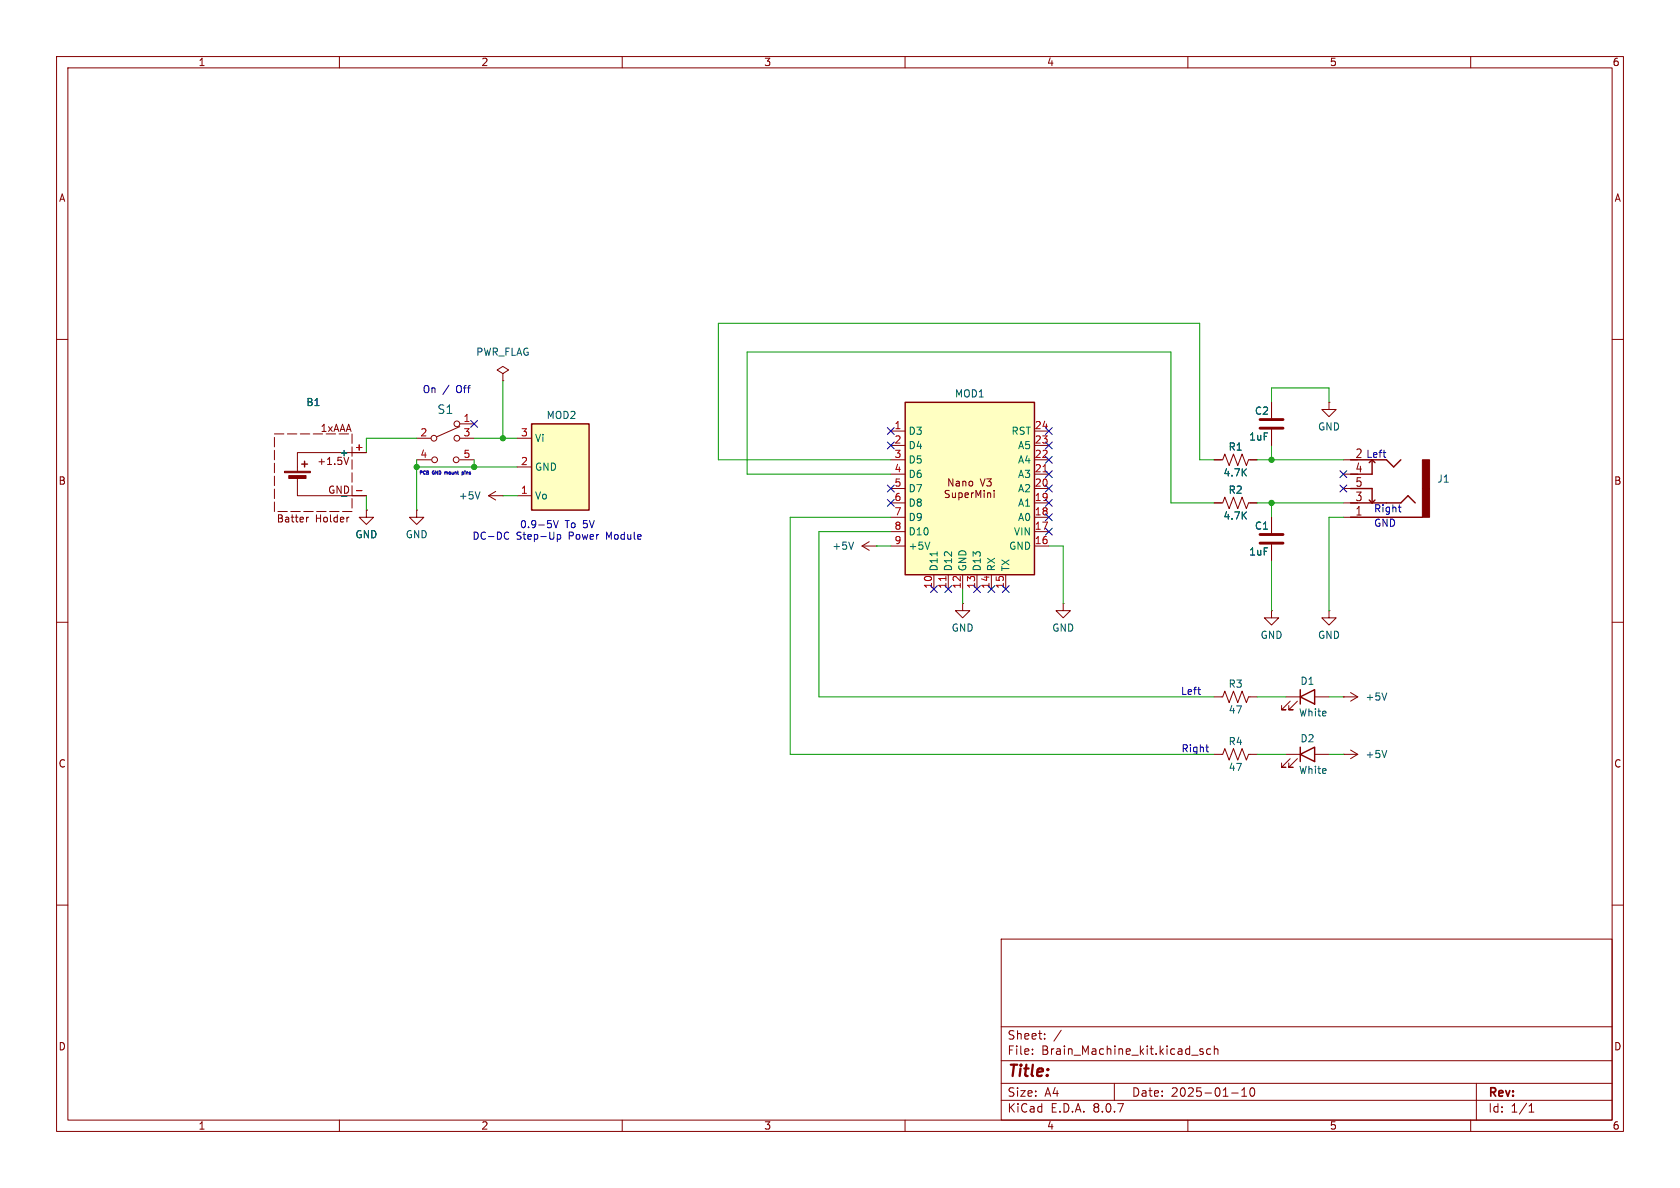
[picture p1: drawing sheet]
<svg xmlns="http://www.w3.org/2000/svg" width="297mm" height="210mm" viewBox="0 0 297 210" stroke-linecap="round" stroke-linejoin="round" font-family="sans-serif">
<g fill="none" stroke="#840000" stroke-width=".18">
<path d="M10 10h277v190h-277zM12 12h273v186h-273zM60 10v2M110 10v2M160 10v2M210 10v2M260 10v2M10 60h2M285 60h2M10 110h2M285 110h2M10 160h2"/>
<path d="M177 166h108v32h-108zM285 160h2M60 198v2M110 198v2M160 198v2M177 194.5h108M177 191.5h108M177 187.5h108M177 181.5h108M182.5 186.3v.1M182.5 185.5v.1M184.7 183.6v.1"/>
<path d="M184.7 182.8v.1M187.6 182.1l-1.3 2M197 191.5v3M210 198v2M210.7 186.5h1.1M212.7 185.5l-.4-.1-.2 .2 .1 .2 .5 .2v.3h-.6M214 185.5l-.4-.1-.3 .3v.4l.2 .2h.5M214.7 185.5l.2-.1 .3 .1 .1 .9M214.7 184.9v1.5M217.7 193.2h1.2M219.5 193.8h.9M219.5 192.7l.5-.4v1.5"/>
<path d="M221.1 192.4l.2-.1a.81 .81 0 0 1 .6 .6 .81 .81 0 0 1-.3 .8l-.1 .1a.81 .81 0 0 1-.4-1.4zM260 198v2M261 191.5v6.5M270.3 196.6h.9M270.3 195.5l.4-.4v1.5"/>
</g>
<path d="M160 71.1h22.9v30.5h-22.9z" fill="#ffffc2"/>
<path d="M160 71.1h22.9v30.5h-22.9zM229.9 123.2l2.5-1.3v2.6zM229.9 121.9v2.6" fill="none" stroke="#840000" stroke-width=".25"/>
<g fill="none" stroke="#840000" stroke-width=".18">
<path d="M73.7 77.5h2.5M81.3 74.9h2.5M81.3 77.5h2.5M81.3 75.4l-4.1 1.8M88.9 66l1-.6-1-.6-1 .6 1 .6v1.3M88.9 67.3h.1M157.5 76.2h2.5M157.5 78.7h2.5M182.9 76.2h2.5M182.9 78.7h2.5M224.8 71.1v2.8M224.8 75.9v2.8"/>
<path d="M234.9 71.1v1.3h1.3l-1.3 1.3-1.2-1.3h1.2M234.9 71.1h.1M73.7 81.3h2.5M81.3 81.3h2.5M157.5 96.5h2.5M157.5 94h2.5M157.5 91.4h2.5M157.5 88.9h2.5M157.5 86.4h2.5M157.5 83.8h2.5M157.5 81.3h2.5M167.8 86.8l-.5-.1-.1 .1v.4l.5 .2 .1 .3-.2 .3-.5-.1"/>
<path d="M168.4 87.1v.8l.3 .1 .2-.2M168.5 84.6v1.3l-.8-1.3v1.3M168.9 87.1v.9M169.1 85.1h.4l.1 .8M169.5 87.2l.4-.1 .2 .3-.1 .5h-.5M169.5 87.1v1.3M169.6 85.4h-.4l-.2 .2 .2 .3h.4M170.2 85.2l.2-.1h.3l.1 .8M170.2 85.1v.8M170.6 87.5l.6-.1-.1-.2-.3-.1-.2 .2 .1 .6h.4M171.4 85.2l.1-.1 .4 .1 .1 .5-.2 .2h-.3l-.1-.1zM171.8 87.1v.9"/>
<path d="M172.1 87.1l-.3 .3M172.5 88v-1.3l.5 .9 .4-.9v1.3M173.3 84.6l.4 1.3 .4-1.3M174 86.7v.1M174 87.1v.9M174.4 84.6h.8l-.4 .5 .4 .2v.5l-.2 .1-.6-.1M174.6 87.2l.2-.1 .3 .1v.8M174.6 87.1v.9M175.7 86.7v.1M175.7 87.1v.9M182.9 96.5h2.5M182.9 94h2.5"/>
<path d="M182.9 91.4h2.5M182.9 88.9h2.5M182.9 86.4h2.5M182.9 83.8h2.5M182.9 81.3h2.5M224.8 91.4v2.8M224.8 96.3v2.8M165.1 101.6v2.5M167.6 101.6v2.5M170.2 101.6v2.5M172.7 101.6v2.5M175.3 101.6v2.5"/>
<path d="M177.8 101.6v2.5M224.8 108v1.2h1.3l-1.3 1.3-1.3-1.3h1.3M224.8 108h.1M234.9 108v1.2h1.3l-1.3 1.3-1.2-1.3h1.2M234.9 108h.1M227.3 123.2h2.6M228.1 124l-1.5 1.5h.7h-.7v-.8M229.4 124l-1.6 1.5h.8h-.8v-.8M232.4 123.2h2.5M237.5 133.4h.1M237.5 123.2h.1M237.5 133.4h2.5"/>
<path d="M237.5 123.2h2.5M238.8 132.6l1.2 .8M238.8 122.4l1.2 .8M240 133.4l-1.2 .7M240 123.2l-1.2 .8"/>
<circle cx="76.7" cy="77.5" r=".51"/>
<circle cx="80.8" cy="74.9" r=".51"/>
<circle cx="80.8" cy="77.5" r=".51"/>
<circle cx="76.8" cy="81.3" r=".51"/>
<circle cx="80.6" cy="81.3" r=".51"/>
</g>
<path d="M164.4 95.8l-.4 1.3M165.7 97.5v.8M180.1 86.9l.4-1.2 .4 1.2M180.2 86.6h.6M181.3 85.8l.5-.1 .2 .3-.8 .9h.8M245.2 132.7l-.5 1.2M245.2 122.5l-.5 1.3" fill="none" stroke="#006464" stroke-width=".18"/>
<path d="M184.4 83.4h.7M167.2 101.9v.7" fill="none" stroke="#a90000" stroke-width=".18"/>
<path d="M222.8 75.7h4M222.8 74.2h4M222.8 96h4M222.8 94.5h4" fill="none" stroke="#840000" stroke-width=".51"/>
<path d="M94 74.9h10.1v15.3h-10.1z" fill="#ffffc2"/>
<g fill="none" stroke="#840000" stroke-width=".25">
<path d="M94 74.9h10.1v15.3h-10.1zM53.3 82h1.1M53.8 81.5v1.1M238.8 88.9h3.8M238.8 81.3h6.3l1.3 1.3 1.2-1.3M238.8 86.4h3.8v2.5M238.8 91.4h12.7M242.1 88.4l.5 .5M242.6 81.3l-.5 .5M242.6 81.3v2.5h-3.8M242.6 81.3l.5 .5M243.1 88.4l-.5 .5"/>
<path d="M245.1 88.9h2.5l1.3-1.3 1.3 1.3M229.9 133.4l2.5-1.3v2.5zM229.9 132.1v2.5"/>
</g>
<g fill="none" stroke="#840000" stroke-width=".18">
<path d="M91.4 77.5h2.6M224.8 71.1v2.8M224.8 75.9v2.8M52.6 84.3v3.3h12.2M54.2 91.4v.9M54.6 91.4l-.4 .3M61.6 91.4h.1M61.6 80.8l-.4 1.3M64.8 80h-12.2v3.3M64.8 90.2v1.2h1.2l-1.2 1.3-1.3-1.3h1.3M64.8 90.2h.1M73.7 90.2v1.2h1.2l-1.2 1.3-1.3-1.3h1.3"/>
<path d="M73.7 90.2h.1M86.4 87.6h2.5M86.4 87.6l1.2 .8M87.6 86.9l-1.2 .7M88.9 87.6h.1M91.4 87.6h2.6M91.4 82.6h2.6M152.4 96.5l1.3 .8M152.4 96.5h2.5M153.7 95.8l-1.3 .7M154.9 96.5h.1M214.6 88.9h1.6l.3-1 .8 2 .8-2 .7 2 .8-2 .7 2 .4-1h1.5"/>
<path d="M214.6 81.3h1.6l.3-1 .8 2 .8-2 .7 2 .8-2 .7 2 .4-1h1.5M224.8 91.4v2.8M224.8 96.3v2.8M237.5 88.9h2.5M237.5 81.3h2.5M237.5 91.4h2.5M237.5 83.8h2.5M237.5 86.4h2.5M170.2 106.7v1.3h1.2l-1.2 1.2-1.3-1.2h1.3M170.2 106.7h.1M188 106.7v1.3h1.2l-1.2 1.2-1.3-1.2h1.3M188 106.7h.1"/>
<path d="M214.6 133.4h1.6l.3-1.1 .8 2.1 .8-2.1 .7 2.1 .8-2.1 .7 2.1 .4-1h1.5M214.6 123.2h1.6l.3-1 .8 2 .8-2 .7 2 .8-2 .7 2 .4-1h1.5M227.3 133.4h2.6M228.1 134.1l-1.5 1.5h.7h-.7v-.7M229.4 134.1l-1.6 1.5h.8h-.8v-.7M232.4 133.4h2.5"/>
</g>
<path d="M84.9 86.9l-.5 1.3M150.9 95.8l-.4 1.3" fill="none" stroke="#006464" stroke-width=".18"/>
<g fill="#840000" stroke="#840000" stroke-width=".18">
<path d="M50.3 83.3h4.6v.3h-4.6z"/>
<path d="M51.1 84.1h3v.5h-3z"/>
<path d="M251.5 86.4h1.2v5h-1.2z"/>
<path d="M251.5 81.3h1.2v5.1h-1.2z"/>
</g>
<path d="M48.5 76.7h13.7v13.7h-13.7z" fill="none" stroke="#840000" stroke-width=".18" stroke-dasharray="1.7 .6"/>
<path d="M63 86.7h1" fill="none" stroke="#a90000" stroke-width=".18"/>
<g fill="none" stroke="#0000c2" stroke-width=".18">
<path d="M78.6 83.4v.4M78.6 83.5h.1M78.8 83.4l-.2 .1M80.9 83.3v.4M81.7 83.5l.3 .1-.1 .2h-.2M81.7 83.4v.6M82.2 83.3h.1M89.6 94.1l.3 .1M89.9 95.2l-.3 .1M97.9 92l.4 1.3 .4-1.3M98.5 94.5h.4l.2 .2-.1 .6h-.5M98.5 94.5v1.3"/>
<path d="M244.5 80h.5M244.9 80.8h.1M247.2 89.7h.5M247.5 90.4l.2 .1M211.7 121.9h.5M212.1 122.8h.1M213.2 132.1h.5M213.4 132.9h.3"/>
</g>
<g fill="none" stroke="#009600" stroke-width=".18">
<path d="M73.7 77.5h-8.9v2.5M83.8 77.5h7.6M88.9 67.3v10.2M224.8 71.1v-2.5h10.1v2.5M224.8 78.7v2.6M64.8 87.6v2.6M73.7 81.3v8.9M73.7 82.6h17.7M83.8 81.3v1.3M88.9 87.6h2.5M154.9 96.5h2.6M157.5 83.8h-25.4v-21.6h74.9v26.7h7.6"/>
<path d="M157.5 81.3h-30.5v-24.1h85.1v24.1h2.5M157.5 91.4h-17.8v42h74.9M157.5 94h-12.7v29.2h69.8M185.4 96.5h2.6v10.2M222.2 81.3h15.3M222.2 88.9h15.3M224.8 88.9v2.5M224.8 99.1v8.9M237.5 91.4h-2.6v16.6M170.2 104.1v2.6M222.2 123.2h5.1M222.2 133.4h5.1"/>
<path d="M234.9 123.2h2.6M234.9 133.4h2.6"/>
</g>
<g fill="none" stroke="#000084" stroke-width=".18">
<path d="M83.2 74.3l1.2 1.2M84.4 74.3l-1.2 1.2M156.9 78.1l1.2 1.2M156.9 75.6l1.2 1.2M158.1 78.1l-1.2 1.2M158.1 75.6l-1.2 1.2M184.8 78.1l1.2 1.2M184.8 75.6l1.2 1.2M186 78.1l-1.2 1.2M186 75.6l-1.2 1.2M156.9 88.3l1.2 1.2M156.9 85.8l1.2 1.2"/>
<path d="M158.1 88.3l-1.2 1.2M158.1 85.8l-1.2 1.2M184.8 85.8l1.2 1.2M184.8 80.7l1.2 1.2M184.8 90.8l1.2 1.2M184.8 88.3l1.2 1.2M184.8 83.2l1.2 1.2M184.8 93.4l1.2 1.2M186 85.8l-1.2 1.2M186 80.7l-1.2 1.2M186 93.4l-1.2 1.2M186 83.2l-1.2 1.2"/>
<path d="M186 90.8l-1.2 1.2M186 88.3l-1.2 1.2M236.9 83.2l1.2 1.2M236.9 85.8l1.2 1.2M238.1 83.2l-1.2 1.2M238.1 85.8l-1.2 1.2M164.5 103.5l1.2 1.2M165.7 103.5l-1.2 1.2M167 103.5l1.2 1.2M168.2 103.5l-1.2 1.2M172.1 103.5l1.2 1.2M173.3 103.5l-1.2 1.2"/>
<path d="M174.7 103.5l1.2 1.2M175.9 103.5l-1.2 1.2M177.2 103.5l1.2 1.2M178.4 103.5l-1.2 1.2"/>
</g>
<g fill="#009600" stroke="#009600" stroke-width=".18">
<circle cx="88.9" cy="77.5" r=".46"/>
<circle cx="83.8" cy="82.6" r=".46"/>
<circle cx="73.7" cy="82.6" r=".46"/>
<circle cx="224.8" cy="88.9" r=".46"/>
<circle cx="224.8" cy="81.3" r=".46"/>
</g>
<text font-size="2.8" fill="#840000" x="178" y="190.9">Title:</text>
<text font-size="2.1" fill="#006464" x="77.2" y="73.4">S1</text>
<g font-size="2.1" fill="#840000">
<text x="239.5" y="81.2">2</text>
<text x="239.5" y="83.7">4</text>
<text x="239.5" y="88.8">3</text>
<text x="239.5" y="86.3">5</text>
<text x="239.5" y="91.4">1</text>
<text x="178" y="184">Sheet:</text>
<text x="178" y="186.7">File:</text>
<text x="184.1" y="186.7">Brain_Machine_kit.kicad_sch</text>
<text x="178" y="196.9">KiCad</text>
<text x="178" y="194.1">Size:</text>
<text x="184.7" y="194.1">A4</text>
<text x="185.7" y="196.9">E.D.A.</text>
<text x="193.3" y="196.9">8.0.7</text>
<text x="200" y="194.1">Date:</text>
<text x="207" y="194.1">2025-01-10</text>
<text x="263" y="194.3">Rev:</text>
<text x="263" y="196.9">Id:</text>
<text x="267.1" y="196.9">1/1</text>
</g>
<g font-size="1.8" fill="#840000">
<text x="35" y="11.9">1</text>
<text x="85" y="11.9">2</text>
<text x="135" y="11.9">3</text>
<text x="185" y="11.9">4</text>
<text x="235" y="11.9">5</text>
<text x="285" y="11.9">6</text>
<text x="10.3" y="35.9">A</text>
<text x="285.3" y="35.9">A</text>
<text x="56.6" y="76.6">1xAAA</text>
<text x="56" y="82.4">+1.5V</text>
<text x="10.3" y="85.9">B</text>
<text x="285.3" y="85.9">B</text>
<text x="48.8" y="92.6">Batter</text>
<text x="55.8" y="92.6">Holder</text>
<text x="10.3" y="135.9">C</text>
<text x="285.3" y="135.9">C</text>
<text x="10.3" y="185.9">D</text>
<text x="285.3" y="185.9">D</text>
<text x="35" y="199.9">1</text>
<text x="85" y="199.9">2</text>
<text x="135" y="199.9">3</text>
<text x="185" y="199.9">4</text>
<text x="235" y="199.9">5</text>
<text x="285" y="199.9">6</text>
</g>
<g font-size="1.8" fill="#006464">
<text x="84.1" y="63.1">PWR_FLAG</text>
<text x="54.1" y="72">B1</text>
<text x="168.7" y="70.5">MOD1</text>
<text x="96.5" y="74.3">MOD2</text>
<text x="160.5" y="77.1">D3</text>
<text x="178.7" y="77.1">RST</text>
<text x="221.8" y="73.5">C2</text>
<text x="232.9" y="76.3">GND</text>
<text x="59.9" y="80.9">+</text>
<text x="94.5" y="83.4">GND</text>
<text x="94.5" y="78.3">Vi</text>
<text x="160.5" y="79.6">D4</text>
<text x="160.5" y="82.1">D5</text>
<text x="179.9" y="82.1">A4</text>
<text x="179.9" y="79.6">A5</text>
<text x="217.1" y="79.9">R1</text>
<text x="220.7" y="78.1">1uF</text>
<text x="57.9" y="87.5">GND</text>
<text x="81" y="88.5">+5V</text>
<text x="94.5" y="88.5">Vo</text>
<text x="160.5" y="84.7">D6</text>
<text x="160.5" y="87.2">D7Nano</text>
<text x="160.5" y="89.8">D8</text>
<text x="179.9" y="89.8">A1</text>
<text x="179.9" y="84.7">A3</text>
<text x="216.2" y="84.4">4.7K</text>
<text x="217.1" y="87.5">R2</text>
<text x="254" y="85.5">J1</text>
<text x="62.7" y="95.4">GND</text>
<text x="71.6" y="95.4">GND</text>
<text x="160.5" y="92.3">D9</text>
<text x="160.5" y="94.8">D10</text>
<text x="179.1" y="94.8">VIN</text>
<text x="179.9" y="92.3">A0</text>
<text x="216.2" y="92">4.7K</text>
<text x="221.8" y="93.8">C1</text>
<text x="147" y="97.4">+5V</text>
<text x="160.5" y="97.4">+5V</text>
<text x="166" y="101.1" transform="rotate(-90 166 101.1)">D11</text>
<text x="168.5" y="101.1" transform="rotate(-90 168.5 101.1)">D12</text>
<text x="171" y="101.1" transform="rotate(-90 171 101.1)">GND</text>
<text x="173.6" y="101.1" transform="rotate(-90 173.6 101.1)">D13</text>
<text x="176.1" y="101.1" transform="rotate(-90 176.1 101.1)">RX</text>
<text x="178.3" y="97.4">GND</text>
<text x="178.7" y="101.1" transform="rotate(-90 178.7 101.1)">TX</text>
<text x="220.7" y="98.4">1uF</text>
<text x="168.1" y="111.9">GND</text>
<text x="185.9" y="111.9">GND</text>
<text x="222.8" y="113.1">GND</text>
<text x="232.9" y="113.1">GND</text>
<text x="217.1" y="121.8">R3</text>
<text x="229.8" y="121.3">D1</text>
<text x="241.3" y="124.1">+5V</text>
<text x="217.1" y="131.9">R4</text>
<text x="217.1" y="126.3">47</text>
<text x="229.5" y="126.8">White</text>
<text x="229.8" y="131.4">D2</text>
<text x="217.1" y="136.5">47</text>
<text x="229.5" y="137">White</text>
<text x="241.3" y="134.2">+5V</text>
</g>
<g font-size="1.8" fill="#0000c2">
<text x="74.6" y="69.7">On</text>
<text x="78.3" y="69.7">/</text>
<text x="80.8" y="69.7">Off</text>
<text x="241.4" y="81.1">Left</text>
<text x="83.4" y="95.6">DC-DC</text>
<text x="91.2" y="95.6">Step-Up</text>
<text x="91.8" y="93.6">0.9-5V</text>
<text x="99.9" y="93.6">To 5V</text>
<text x="100.6" y="95.6">Power</text>
<text x="107.4" y="95.6">Module</text>
<text x="242.8" y="90.8">Right</text>
<text x="242.8" y="93.3">GND</text>
<text x="208.7" y="123">Left</text>
<text x="208.8" y="133.2">Right</text>
</g>
<g font-size="1.8" fill="#a90000">
<text x="74.2" y="77.2">2</text>
<text x="81.8" y="74.7">1</text>
<text x="81.8" y="77.2">3</text>
<text x="92" y="77.2">3</text>
<text x="158" y="75.9">1</text>
<text x="182.8" y="75.9">24</text>
<text x="62.6" y="79.8">+</text>
<text x="74.2" y="81">4</text>
<text x="81.8" y="81">5</text>
<text x="92" y="82.3">2</text>
<text x="158" y="78.5">2</text>
<text x="158" y="81">3</text>
<text x="158" y="83.6">4</text>
<text x="182.8" y="83.6">21</text>
<text x="182.8" y="81">22</text>
<text x="182.8" y="78.5">23</text>
<text x="92" y="87.4">1</text>
<text x="158" y="86.1">5</text>
<text x="158" y="88.6">6</text>
<text x="182.8" y="88.6">19</text>
<text x="182.8" y="86.1">20</text>
<text x="158" y="91.2">7</text>
<text x="158" y="93.7">8</text>
<text x="182.8" y="93.7">17</text>
<text x="182.8" y="91.2">18</text>
<text x="158" y="96.3">9</text>
<text x="182.8" y="96.3">16</text>
<text x="164.8" y="104.2" transform="rotate(-90 164.8 104.2)">10</text>
<text x="167.4" y="104.2" transform="rotate(-90 167.4 104.2)">11</text>
<text x="169.9" y="104.2" transform="rotate(-90 169.9 104.2)">12</text>
<text x="172.5" y="104.2" transform="rotate(-90 172.5 104.2)">13</text>
<text x="175" y="104.2" transform="rotate(-90 175 104.2)">14</text>
<text x="177.5" y="104.2" transform="rotate(-90 177.5 104.2)">15</text>
</g>
<g font-size=".8" fill="#0000c2">
<text x="74" y="84.1">PCB</text>
<text x="76.5" y="84.1">GND</text>
<text x="79" y="84.1">mount</text>
<text x="82.4" y="84.1">pins</text>
</g>
</svg>
